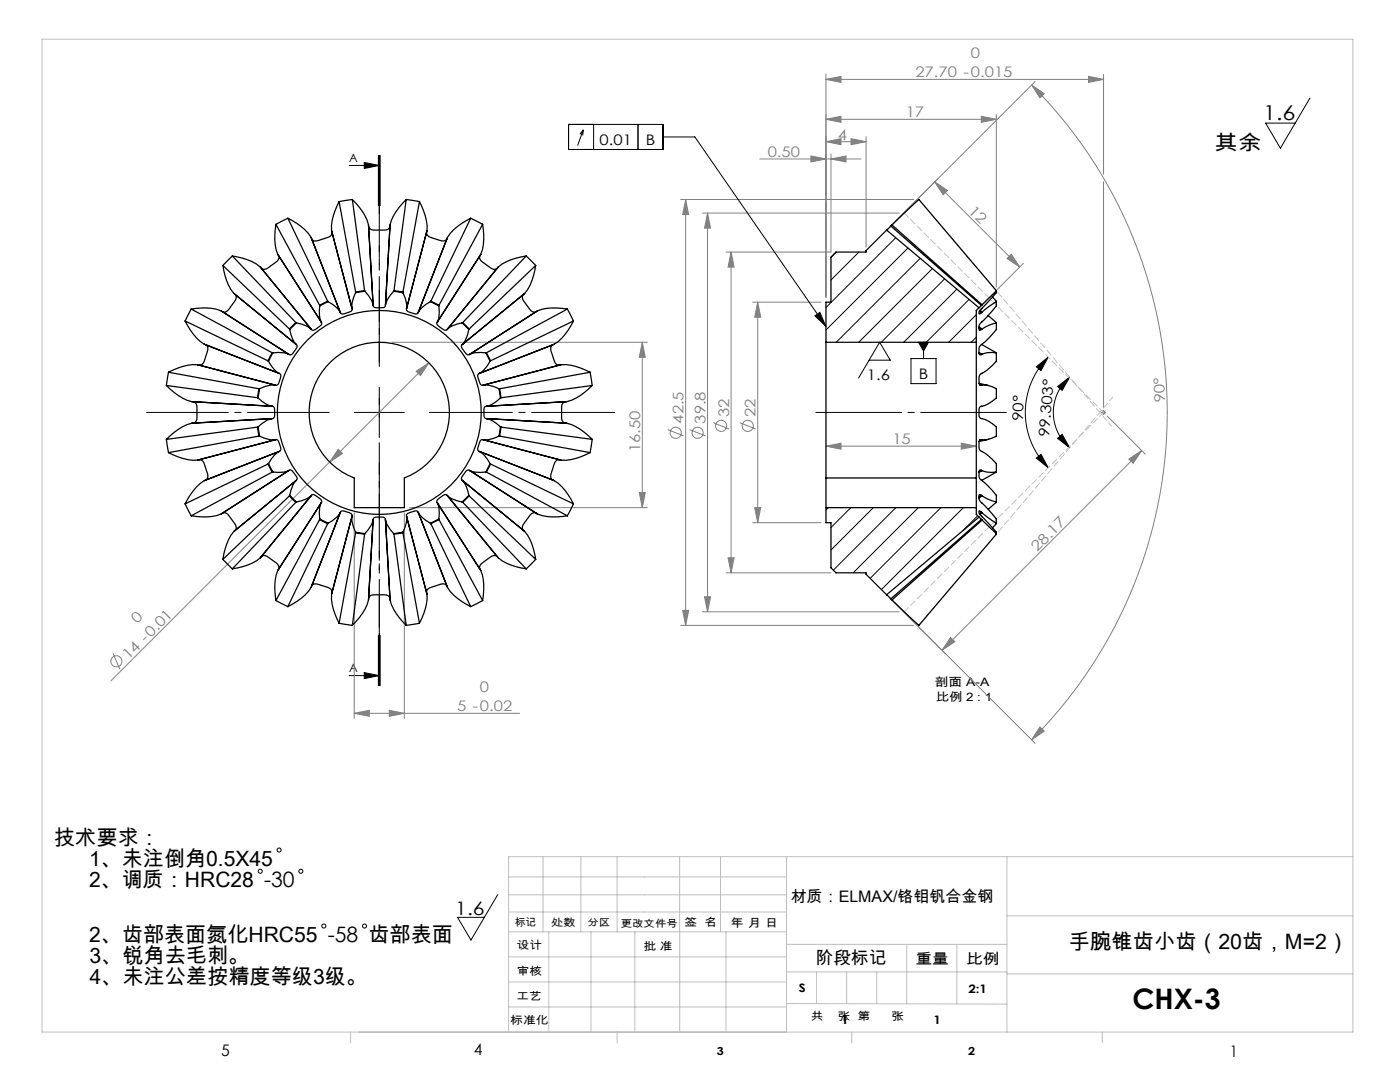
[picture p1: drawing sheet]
<svg xmlns="http://www.w3.org/2000/svg" width="279mm" height="216mm" viewBox="0 0 279 216" stroke-linecap="round" stroke-linejoin="round" font-family="sans-serif">
<g fill="none" stroke="#808080" stroke-width=".2">
<path d="M164.8 15.8l3-.6v1.2zM164.8 14.8v44.5M164.8 15.8h55.4M205.9 17l2.5 1.7-.9 .8zM205.9 17a92.4 92.4 0 0 1 0 130.6M206.6 16.3l-29 28.9M217.2 15.2l3 .6-3 .6zM220.2 14.8v20M135.8 39.8h46.6M136.8 39.8l.6 3h-1.2zM136.8 39.8v85M151.6 31.7h20.2"/>
<path d="M161.8 31.1l3 .6-3 .6zM164.8 23.8l3-.6v1.2zM164.8 28.3l3-.6v1.2zM164.8 23.8h34M164.8 28.3h8M165.8 31.7l3-.6v1.2zM165.8 30.7v19.6h-20.9M169.8 27.7l3 .6-3 .6zM172.8 27.3v22M186.5 36.3l2.6 1.7-.9 .9zM186.5 36.3l17 17M195.8 23.2l3 .6-3 .6z"/>
<path d="M198.8 22.8v34.5M220.2 36.3v45M140.2 42.5h39.3M141.2 42.5v79.6M141.2 42.5l.6 3h-1.2zM145.9 50.3l.6 3h-1.2zM145.9 50.3v64M201 51.6l.8-.9 1.7 2.6zM204.2 52.6l-8.1 8.1M78.2 68.3h51M83 74.1l2.6-1.7-1.7 2.5zM85.6 72.4l-63.5 63.4"/>
<path d="M128.2 68.3l.6 3h-1.2zM128.2 68.3v33M150.2 60.3h13.6M151.2 60.3l.6 3h-1.2zM151.2 60.3v44M67.5 89.7l.8 .8-2.5 1.7zM127.6 98.3h1.2l-.6 3zM133.3 85.7l3.1 1.3M137.6 85.7l3.2 1.3M142.3 84.3l3.2 1.3M147.6 84.3l3.2 1.3M164.8 89l3-.6v1.2z"/>
<path d="M164.8 89h30M191.8 88.4l3 .6-3 .6zM219.7 82.3h1M219.9 81.9l.7 .7M220.2 81.8v1M220.6 81.9l-.7 .7M220.9 83l7.7 7.6M225.3 91.6l2.5-1.7-1.7 2.6zM227.8 89.9l-39.8 39.8M70.7 102.3v41M80.7 102.3v41M81.7 101.3h47.5"/>
<path d="M140.6 119.1h1.2l-.6 3zM144.9 114.3h20.9M145.3 111.3h1.2l-.6 3zM150.2 104.3h13.6M150.6 101.3h1.2l-.6 3zM22.6 130.4l1.3 3.1M135.8 124.8h46.6M136.2 121.8h1.2l-.6 3zM140.2 122.1h39.3M188.7 130.5l-11.1-11.1 29 28.9M189.7 127.2l.8 .9-2.5 1.6zM70.7 142.3l3-.6v1.2z"/>
<path d="M70.7 142.3h33M77.7 141.7l3 .6-3 .6zM207.5 145.1l.9 .8-2.5 1.7z"/>
<circle cx="134.9" cy="86.4" r="1.11"/>
<circle cx="139.2" cy="86.4" r="1.11"/>
<circle cx="143.9" cy="85" r="1.11"/>
<circle cx="149.2" cy="85" r="1.11"/>
<circle cx="23.2" cy="132" r="1.11"/>
</g>
<g fill="none" stroke="#000" stroke-width=".2">
<path d="M261.4 19.6l-5.9 10-2.9-5h5.9M69.7 33h6M72.7 32.4l3 .6-3 .6zM75.5 31v10M75.7 31v10M75.9 31v10M113.5 24.8h18.8v5h-18.8zM116.4 25.9l-.7 .9M116.4 25.9l-.1 1.1M116.4 25.9l-1.1 3.2M118.5 24.8v5M127.3 24.8v5"/>
<path d="M132.3 27.3h6.4l26.1 37.8M75.7 77.3v10M162.6 63l1-.7 1.2 2.8zM173.4 71.9h4.3l-2.1-3.6-4.3 7.1M181.8 71.6h5v5h-5zM183.3 68.3h2l-1 1.7zM184.3 68.3v3.3M206.8 73.2l2.4-1.9-1.5 2.6zM209.2 71.3a15.6 15.6 0 0 0 0 22M211.1 77.1l2.4-1.9-1.5 2.7zM213.5 75.2a9.3 9.3 0 0 0 0 14.2M70.7 82.3h10"/>
<path d="M206.8 91.4l.9-.8 1.5 2.7zM211.1 87.5l.9-.8 1.5 2.7zM69.7 134.8h6M72.7 134.2l3 .6-3 .6zM75.5 126.8v10M75.7 126.8v10M75.9 126.8v10zM99.3 178.5l-5.3 9.1-2.7-4.6h5.4"/>
<circle cx="51.9" cy="173.8" r=".4"/>
<circle cx="55.7" cy="169.6" r=".4"/>
<circle cx="60" cy="173.8" r=".4"/>
<circle cx="64.6" cy="184.8" r=".4"/>
<circle cx="72.7" cy="184.8" r=".4"/>
</g>
<path d="M75.7 72.3v-38M162.8 82.3h38" fill="none" stroke="#000" stroke-width=".2" stroke-dasharray="30.5 1.3 1.3 1.3" stroke-dashoffset="13.4"/>
<path d="M65.7 82.3h-36.4" fill="none" stroke="#000" stroke-width=".2" stroke-dasharray="30.5 1.3 1.3 1.3" stroke-dashoffset="14.2"/>
<path d="M75.7 92.3v42.8" fill="none" stroke="#000" stroke-width=".2" stroke-dasharray="30.5 1.3 1.3 1.3" stroke-dashoffset="11"/>
<path d="M85.7 82.3h37" fill="none" stroke="#000" stroke-width=".2" stroke-dasharray="30.5 1.3 1.3 1.3" stroke-dashoffset="13.9"/>
<path d="M75.7 31v105.8" fill="none" stroke="#000" stroke-width=".2" stroke-dasharray="6.3 1.3 1.3 1.3 5.1" stroke-dashoffset="3.6"/>
<g fill="none" stroke="#c0c0c0" stroke-width=".2">
<path d="M8.4 7.8h261.6v198.1h-261.6zM75.7 68.3h1.5M101.5 178.5h55.5M101.5 175h55.5M108.4 170.9v15M115.9 170.9v15M123.2 170.9v15M135.6 170.9v15M143.8 170.9v15M157 170.9v35M201 170.9v35M270 170.9h-168.5v35"/>
<path d="M101.5 195.9h55.5M101.5 190.9h55.5M101.5 185.9h55.5M101.5 182h55.5M109.5 185.9v20M118 185.9v20M126.7 185.9v20M135.7 185.9v20M144.9 185.9v20M157 188.4h44M157 193.9h44M163 193.9v6.4"/>
<path d="M169 193.9v6.4M175 193.9v6.4M181 188.4v11.9M191 188.4v11.9M201 194.3h69M201 182.7h69M70 205.9v2.2M101.5 200.9h55.5M123.2 205.9v2.2M157 200.2l44 .2M170 205.9v2.2M220 205.9v2.2"/>
</g>
<path d="M183.4 39.8l38.4 45.2" fill="none" stroke="#c0c0c0" stroke-width=".2" stroke-dasharray="1.3 .6" stroke-dashoffset=".5"/>
<path d="M183.4 124.8l38.7-45.6" fill="none" stroke="#c0c0c0" stroke-width=".2" stroke-dasharray="1.3 .6" stroke-dashoffset=".3"/>
<path d="M220.2 82.3l-39.7-39.8M220.2 82.3l-39.7 39.8" fill="none" stroke="#c0c0c0" stroke-width=".2" stroke-dasharray="1.3 .6" stroke-dashoffset=".1"/>
<g fill="#000">
<path d="M72.7 32.4l3 .6-3 .6zM72.7 134.2l3 .6-3 .6z"/>
<path d="M206.8 73.2l2.4-1.9-1.5 2.6zM206.8 91.4l.9-.8 1.5 2.7z"/>
<path d="M211.1 77.1l2.4-1.9-1.5 2.7zM211.1 87.5l.9-.8 1.5 2.7z"/>
</g>
<g fill="#808080">
<path d="M217.2 15.2l3 .6-3 .6zM164.8 15.8l3-.6v1.2z"/>
<path d="M225.3 91.6l2.5-1.7-1.7 2.6zM189.7 127.2l.8 .9-2.5 1.6z"/>
<path d="M136.8 39.8l.6 3h-1.2zM136.2 121.8h1.2l-.6 3z"/>
<path d="M128.2 68.3l.6 3h-1.2zM127.6 98.3h1.2l-.6 3z"/>
<path d="M141.2 42.5l.6 3h-1.2zM140.6 119.1h1.2l-.6 3z"/>
<path d="M70.7 142.3l3-.6v1.2zM77.7 141.7l3 .6-3 .6z"/>
<path d="M164.8 23.8l3-.6v1.2zM195.8 23.2l3 .6-3 .6z"/>
<path d="M161.8 31.1l3 .6-3 .6zM165.8 31.7l3-.6v1.2z"/>
<path d="M164.8 28.3l3-.6v1.2zM169.8 27.7l3 .6-3 .6z"/>
<path d="M191.8 88.4l3 .6-3 .6zM164.8 89l3-.6v1.2z"/>
<path d="M83 74.1l.9 .8 1.7-2.5zM67.5 89.7l-1.7 2.5 2.5-1.7z"/>
<path d="M150.6 101.3h1.2l-.6 3zM151.2 60.3l.6 3h-1.2z"/>
<path d="M145.9 50.3l.6 3h-1.2zM145.3 111.3h1.2l-.6 3z"/>
<path d="M207.5 145.1l.9 .8-2.5 1.7zM205.9 17l2.5 1.7-.9 .8z"/>
<path d="M186.5 36.3l2.6 1.7-.9 .9zM201 51.6l.8-.9 1.7 2.6z"/>
</g>
<path d="M162.6 63l1-.7 1.2 2.8zM183.3 68.3l1 1.7 1-1.7z" fill="#000"/>
<g fill="none" stroke="#000" stroke-width=".25">
<path d="M70.3 39.8l2.5 18.2M70.3 39.8l.7 .8a10.5 10.5 0 0 1 2.5 4.3M70.3 39.8l-2.6 .4M81.1 39.8l-2.5 18.2M81.1 39.8l2.6 .4M81.1 39.8a11 11 0 0 0-3.3 5.1l-.9 16.1-.2 .3-.6 .1a1.69 1.69 0 0 1-1.5-.2l-1.1-16.3M44.5 53l13.3 12.6M44.5 53a11 11 0 0 0 2.2 5.6M46.4 51.1l-1.9 1.9M46.4 51.1l12.6 13.3M46.7 58.6l12.4 10.2M46.7 58.6l.2 .1"/>
<path d="M47 58.8a.86 .86 0 0 1 0 1l-1.1 1.7a1.18 1.18 0 0 1-1.4 .7M55.1 44.8a11 11 0 0 0 .3 6l8.8 13.6v.3l-.5 .5a1.69 1.69 0 0 1-1.3 .7l-10.4-12.6a11.2 11.2 0 0 0-5.6-2.2M55.1 44.8l8.7 16.1M55.6 51.1a.86 .86 0 0 1-.2 1l-1.6 1.2a1.18 1.18 0 0 1-1.6 .3M57.5 43.5l-2.4 1.3M57.5 43.5l7.9 16.6M57.5 43.5l.9 .5a10.5 10.5 0 0 1 3.7 3.4M62.1 47.4l6 15.2a1.69 1.69 0 0 0 1.5-.3l.6-.3 .1-.4M62.1 47.4l.1 .2M66.3 46.4a.86 .86 0 0 1-.6 .9l-1.9 .6a1.18 1.18 0 0 1-1.6-.2M67.7 40.2a11 11 0 0 0-1.5 5.9l4.1 15.5M67.7 40.2l3.3 18.1"/>
<path d="M71 58.4a5.4 5.4 0 0 0-.7 3.2M71 58.3v.1M72.8 58l-1.8 .3M72.8 58v.1M72.8 58.1a5.5 5.5 0 0 1 1.7 2.7M72.8 58.1l-1.8 .3M73.5 44.9l.1 .2M77.8 45.3a.86 .86 0 0 1-.8 .6h-2a1.18 1.18 0 0 1-1.4-.6M78.6 58.1l1.8 .3M78.6 58.1a5.7 5.7 0 0 0-1.7 2.7M78.6 58l1.8 .3M78.6 58v.1"/>
<path d="M80.4 58.3v.1M80.4 58.4a5.5 5.5 0 0 1 .8 3.1M83.7 40.2l-3.3 18.1M83.7 40.2l.5 1a10.5 10.5 0 0 1 1 4.9M85.1 46.4v.1a1.22 1.22 0 0 0 1.2 1l.7 .2a1.94 1.94 0 0 0 2.1 .1v-.1M85.2 46.1v.2M93.9 43.5a11 11 0 0 0-4.6 3.9l-5.9 15.1-.3 .1-.6-.1a1.69 1.69 0 0 1-1.4-.6l4.1-15.8M93.9 43.5l-7.9 16.6M93.9 43.5l2.4 1.3M95.7 51.1a1.22 1.22 0 0 0 .8 1.4l.6 .4a1.94 1.94 0 0 0 2 .8l.1-.1M96.3 44.8l.2 1a10.5 10.5 0 0 1-.6 5l-8.7 13.8a1.69 1.69 0 0 0 1.1 1l.6 .3 .3-.1 10.2-12.5a11 11 0 0 1 5.6-2.2M96.3 44.8l-8.7 16.1"/>
<path d="M104.4 58.8a1.23 1.23 0 0 0 .3 1.6l.5 .6a1.94 1.94 0 0 0 1.6 1.3l.1-.1M104.7 58.6l-12.6 10.4a1.69 1.69 0 0 0 .7 1.3l.5 .5 .4-.1M104.7 58.6l-.2 .1M105 51.1l-12.7 13.3M105 51.1l1.9 1.9M106.9 53l-13.3 12.6M106.9 53l-.2 1a10.5 10.5 0 0 1-2 4.6M176.9 45.9l18.5 15.5M176.9 45.9l-4.1 4.1v.3h-6l-1 1v9h-1v8M177.8 45.1l-.9 .8M177.8 45.1l18.1 15.8M178 44.9l5.4-5.1 15.4 18.3"/>
<path d="M178 44.9l-.2 .2M178 44.9l18 15.9M198.1 59.3l.7 .9M198.8 58.1l-2.8 2.7M198.8 58.1v.3l-2.8 3.1a1.08 1.08 0 0 0-.6 1.2l.5-.3M33.2 76.9a11 11 0 0 0 5.1 3.2M33.2 76.9l18.2 2.5M33.6 74.3l-.4 2.6M33.6 74.3l18.1 3.3M33.6 74.3l1-.5a10.5 10.5 0 0 1 4.9-1l15.5 4.1M36.9 64.1l16.6 7.9M36.9 64.1a11 11 0 0 0 3.9 4.6l15.1 5.9 .1 .2-.1 .7a1.69 1.69 0 0 1-.6 1.3l-.3 .1"/>
<path d="M38.2 61.7l16.1 8.7M38.2 61.7l1-.2a10.5 10.5 0 0 1 5 .5M38.2 61.7l-1.3 2.4M41.1 68.8a.86 .86 0 0 1 .4 1l-.6 1.9a1.18 1.18 0 0 1-1.1 1.2M44.2 62l13.5 8.7M44.2 62l.2 .2M51.4 79.4h.1M51.5 79.4a5.4 5.4 0 0 0 2.8 1.7M51.7 77.6l-.3 1.8M51.8 77.6l-.3 1.8M51.8 77.6h-.1M53.5 72l.1 .1"/>
<path d="M53.6 72.1a5.7 5.7 0 0 0 2.1 2.4M54.3 70.4l-.8 1.6M54.3 70.4h.1M54.4 70.4a5.2 5.2 0 0 1 3.3 .3M54.4 70.4l-.8 1.7M55 76.9a4.5 4.5 0 0 0-3.2 .7M57.8 65.6v.2M57.8 65.8a5.4 5.4 0 0 0 1.3 3M59 64.4l-1.2 1.2M59 64.4h.2M59.1 68.8l.2 .3-.3 .6a1.69 1.69 0 0 1-1 1.1l-.3-.1M59.2 64.4l-1.4 1.4"/>
<path d="M59.2 64.4a5.5 5.5 0 0 1 2.9 1.2M63.8 60.9v.2M63.8 61.1a5.7 5.7 0 0 0 .3 3.1M65.4 60.1l-1.6 .8M65.4 60.1l.1 .1M65.5 60.2l-1.7 .9M65.5 60.2a5.5 5.5 0 0 1 2.4 2.1M66 72.2a14 14 0 0 1 21.5 2.6 14 14 0 0 1-6.8 20.6v5.9h-10v-5.9a14 14 0 0 1-4.7-23.2zM85.9 60.2a5.7 5.7 0 0 0-2.4 2.1M85.9 60.2l1.7 .9M86 60.1l1.6 .8M86 60.1l-.1 .1"/>
<path d="M87.6 61.1a5.5 5.5 0 0 1-.3 3.1M87.6 60.9v.2M92.2 64.4a5.7 5.7 0 0 0-2.9 1.2M92.2 64.4l1.4 1.4M92.3 64.4l1.3 1.2M92.3 64.4h-.1M93.6 65.8a5.5 5.5 0 0 1-1.3 2.9M93.6 65.6v.2M95.6 74.5l-.2 .2a1.69 1.69 0 0 0 .3 1.5l.3 .6 .4 .1M96.4 76.9a4.6 4.6 0 0 1 3.2 .7M96.9 70.4l.9 1.7M96.9 70.4a5.4 5.4 0 0 0-3.2 .3"/>
<path d="M97.1 70.4l.8 1.6M97.1 70.4h-.2M97.8 72.1a5.2 5.2 0 0 1-2.2 2.4M97.9 72l-.1 .1M99.6 77.6l.3 1.8M99.6 77.6h.1M99.7 77.6l.3 1.8M99.9 79.4a5.5 5.5 0 0 1-2.7 1.7M100 79.4h-.1M110.3 68.8l-.1 .1a1.22 1.22 0 0 0-.1 1.5l.2 .7a1.93 1.93 0 0 0 1.2 1.8h.1M111.9 72.8a11 11 0 0 1 5.9 1.5M111.9 72.8l-15.5 4.1"/>
<path d="M111.9 72.8h-.2M113.2 61.7l1.2 2.4M113.2 61.7l-16.1 8.7M113.2 61.7a11 11 0 0 0-6 .3l-13.5 8.7M114.4 64.1l-16.5 7.9M114.4 64.1l-.4 .9a10.5 10.5 0 0 1-3.4 3.7l-15 5.8M117.8 74.3l.4 2.6M117.8 74.3l-18.1 3.3M118.2 76.9l-18.2 2.5M118.2 76.9l-.8 .7a10.5 10.5 0 0 1-4.3 2.5l-16.3 1.1a1.69 1.69 0 0 0-.2 1.5l.1 .6 .3 .2M164.8 68.3v27.1M164.8 68.3h30"/>
<path d="M194.8 68.3v27.1M195.4 61.4l-.6 .6v6.3M195.4 65.4l.5 .3M195.4 65.2l.6 .4M195.4 70.4l.6 .3M195.4 70.5l.5 .2M195.4 76.5l1.9 .4M195.5 76.7l.5 .1M195.5 62.1l.4 .3M195.5 76.8l.4 .1M195.6 61.9l.4 .4M195.9 60.9l-.5 .5"/>
<path d="M195.9 68.7l2.9 1.7M196 76.8a4.8 4.8 0 0 1 2.8 .8v1.8a6.2 6.2 0 0 1-3.2 1.8 1.61 1.61 0 0 0-.2 1.5l.1 .6 .4 .2a5.1 5.1 0 0 1 2.9 1.7v1.8a4.6 4.6 0 0 1-2.8 .8M196 60.8l-.1 .1M196 62.3l-.1 .1M196 65.6l-.1 .1M196 70.7h-.1M196 76.8l-.1 .1M197.2 63l1.6 1.4M198.8 60.2l-2.8 2.1M198.8 60.2v.9l-2.8 3.1a1.39 1.39 0 0 0-.6 1.6l.1 .1 .4-.2M198.8 64.4l-1.6 .6-1.2 .6M198.8 64.4v1.2a13.3 13.3 0 0 1-3.2 3.4l-.2 .4v1.1l.1 .3 .4-.1"/>
<path d="M198.8 70.4a5 5 0 0 0-2.8 .3M198.8 70.4v1.7a9.6 9.6 0 0 1-3.2 2.6 1.75 1.75 0 0 0-.2 1.5l.1 .6 .4 .1M198.8 70.4h.1M33.2 87.7l.4 2.6M33.6 90.3a11 11 0 0 0 5.9 1.5M38.3 80.1l16 1M38.3 80.1l.2 .1M38.7 80.2a.86 .86 0 0 1 .6 .8v2a1.18 1.18 0 0 1-.6 1.4M39.7 91.8h-.2M39.8 91.7a.86 .86 0 0 1 .9 .6l.6 1.9a1.18 1.18 0 0 1-.2 1.6M51.4 85.2l-18.2 2.5M51.4 85.2l.3 1.8"/>
<path d="M51.5 85.2l.3 1.8M51.5 85.2h-.1M51.7 87l-18.1 3.3M51.7 87h.1M51.8 87a5.7 5.7 0 0 0 3.1 .8M53.5 92.6l.8 1.6M53.5 92.6l-16.6 7.9M53.6 92.5l.8 1.7M53.6 92.5l-.1 .1M54.2 83.5a5.5 5.5 0 0 0-2.7 1.7M54.3 94.2l-16.1 8.7M54.3 81.1l.4 .2 .1 .6a1.69 1.69 0 0 1-.2 1.5l-16.3 1a11.2 11.2 0 0 0-5.1 3.3"/>
<path d="M54.4 94.2h-.1M55.8 90.1l-15 5.8a11.2 11.2 0 0 0-3.9 4.6M55.8 90.1a4.5 4.5 0 0 0-2.2 2.4M55.8 90.1l.2-.2a1.69 1.69 0 0 0-.3-1.5l-.3-.6-.3-.1-15.6 4.1M57.6 93.9a5.7 5.7 0 0 1-3.2 .3M57.8 98.9l-13.3 12.7M57.8 98.9l1.2 1.3M57.8 98.8l1.4 1.4M57.8 98.8v.1M59 95.9a5.5 5.5 0 0 0-1.2 2.9M62.1 98.9a5.7 5.7 0 0 1-2.9 1.3M89.3 98.9a5.5 5.5 0 0 0 2.9 1.3"/>
<path d="M92.2 95.8a4.6 4.6 0 0 1 1.4 3M92.2 95.8l12.5 10.2M93.6 98.8l-1.4 1.4M93.6 98.8v.1M93.6 98.9l-1.3 1.3M93.6 98.9l13.3 12.7M93.7 93.9a4.5 4.5 0 0 0 3.2 .3M93.7 93.9l-.3-.1a1.69 1.69 0 0 0-1 1.1l-.3 .6 .1 .3M93.7 93.9l13.5 8.6M95.7 90.1a5.7 5.7 0 0 1 2.1 2.4M96.9 94.2h.2M97 83.5a4.6 4.6 0 0 1 2.9 1.7"/>
<path d="M97 83.5l16.1 .9M97.1 94.2l16.1 8.7M97.8 92.5l-.9 1.7M97.8 92.5l.1 .1M97.9 92.6l-.8 1.6M97.9 92.6l16.5 7.9M99.6 87a5.5 5.5 0 0 1-3.1 .8M99.7 87l18.1 3.3M99.7 87h-.1M99.9 85.2l-.3 1.8M99.9 85.2h.1M100 85.2l-.3 1.8"/>
<path d="M100 85.2l18.2 2.5M111.6 91.7h-.1a1.23 1.23 0 0 0-1 1.2l-.2 .7a1.93 1.93 0 0 0-.1 2.1h.1M112.7 80.2a1.22 1.22 0 0 0-.6 1.4v.8a1.94 1.94 0 0 0 .5 2h.1M112.9 84.4h.2M113.1 84.4a11 11 0 0 1 5.1 3.3M117.8 90.3l-1 .5a10.5 10.5 0 0 1-4.9 1l-15.8-4.1a1.69 1.69 0 0 0-.7 1.4l-.1 .7 .2 .2 15.1 5.9a11 11 0 0 1 3.8 4.6M118.2 87.7l-.4 2.6M164.8 95.4v8.9h1v9l1 1h6v.3l4.1 4.1M164.8 95.4h30M194.8 95.4v7.2l.6 .6M195.9 87.7h-.3l-.2 .3v1.3l.2 .6 .4 .2a10.2 10.2 0 0 1 2.8 2.4v1.7M195.9 93.9l-.4-.1-.1 .3v1l.2 .5a12.5 12.5 0 0 1 3.2 3.4v1.2"/>
<path d="M195.9 98.8l-.5-.1 .1 1.2 3.3 3.6v.9M195.9 87.7l.1 .1M195.9 93.9h.1M195.9 98.8l.1 .1M195.9 98.8l-.5 .4M195.9 93.9l-.5 .2M195.9 87.7l-.4 .1M196 93.9a5 5 0 0 0 2.8 .3M196 98.9l1 .6 1.8 .7M196 98.9l-.6 .5M196 93.9l-.6 .3M196 87.8l-.5 .1"/>
<path d="M197.3 87.7l-1.9 .4M198.8 94.2h.1M198.8 94.2l-2.9 1.7M36.9 100.5l1.3 2.4M38.2 102.9a11 11 0 0 0 6-.4l13.6-8.7h.3l.5 .5a1.69 1.69 0 0 1 .7 1.3l-12.6 10.4a11.2 11.2 0 0 0-2.2 5.6M44.5 111.6l1.9 1.9M44.5 102.4a.86 .86 0 0 1 1 .2l1.2 1.6a1.18 1.18 0 0 1 .3 1.6M46.4 113.5a11 11 0 0 0 5.6-2.2l10.2-12.5 .3-.1 .6 .3a1.69 1.69 0 0 1 1.1 1l-8.8 13.8a11.2 11.2 0 0 0-.3 6M52.2 111a.86 .86 0 0 1 1 0l1.6 1.1a1.18 1.18 0 0 1 .8 1.4M55.1 119.8l2.4 1.2M59 100.2l-12.6 13.3M59.2 100.2h-.2"/>
<path d="M62.2 116.9a.86 .86 0 0 1 1-.4l1.9 .6a1.18 1.18 0 0 1 1.2 1.1M63.8 103.7l-8.7 16.1M63.8 103.7l1.6 .8M63.8 103.5l1.7 .9M63.8 103.5v.2M64.1 100.4a5.5 5.5 0 0 0-.3 3.1M65.4 104.5l-7.9 16.5M65.5 104.4l-.1 .1M66.2 118.5a11.2 11.2 0 0 0 1.5 5.9M66.2 118.3v.2M67.9 102.3a5.7 5.7 0 0 1-2.4 2.1M70.3 103a4.5 4.5 0 0 0 .7 3.2"/>
<path d="M70.3 103l-.1-.3a1.69 1.69 0 0 0-1.3-.7l-.7-.1-.2 .2-5.9 15.1a11 11 0 0 1-4.6 3.8M70.3 103l-4.1 15.5M71 106.2l1.8 .3M71 106.2v.1M71 106.3l-3.3 18.1M71 106.3l1.8 .3M72.8 106.6l-2.5 18.2M72.8 106.5v.1M74.5 103.8a5.7 5.7 0 0 1-1.7 2.7M76.9 103.8a5.5 5.5 0 0 0 1.7 2.7M77.8 119.3a1.22 1.22 0 0 0-1.4-.6h-.8a1.94 1.94 0 0 0-2 .5v.1M78.6 106.5v.1"/>
<path d="M78.6 106.6l2.5 18.2M80.4 106.3l-1.8 .3M80.4 106.3l3.3 18.1M80.4 106.2l-1.8 .3M80.4 106.2v.1M81.1 103l.1-.4 .6-.3a1.69 1.69 0 0 1 1.5-.3l6 15.2a11.2 11.2 0 0 0 4.6 3.8M81.1 103l4.1 15.5a11 11 0 0 1-1.5 5.9M81.1 103a4.6 4.6 0 0 1-.7 3.2M83.5 102.3a5.5 5.5 0 0 0 2.4 2.1M85.9 104.4l.1 .1M86 104.5l7.9 16.5M87.3 100.4a5.7 5.7 0 0 1 .3 3.1"/>
<path d="M87.6 103.5l-1.7 .9M87.6 103.5v.2M87.6 103.7l-1.6 .8M87.6 103.7l8.7 16.1M89.2 116.9l-.1-.1a1.22 1.22 0 0 0-1.5-.1l-.7 .2a1.94 1.94 0 0 0-1.8 1.2v.1M92.2 100.2h.1M92.3 100.2l12.7 13.3M96.3 119.8l-2.4 1.2M99.2 111h-.1a1.23 1.23 0 0 0-1.5 .3l-.6 .5a1.94 1.94 0 0 0-1.3 1.6l.1 .1M104.5 105.9l.2 .1M104.7 106a11 11 0 0 1 2.2 5.6M105 113.5l-1-.2a10.5 10.5 0 0 1-4.6-2l-10.4-12.6a1.69 1.69 0 0 0-1.3 .7l-.5 .5v.3l8.7 13.6a11 11 0 0 1 .4 6"/>
<path d="M106.9 102.3a1.22 1.22 0 0 0-1.4 .8l-.4 .6a1.93 1.93 0 0 0-.8 2l.1 .1M106.9 111.6l-1.9 1.9M107 102.4l.2 .1M107.2 102.5a11.2 11.2 0 0 0 6 .4M114.4 100.5l-1.2 2.4M164.8 101.3h30M176.9 118.7l.9 .8M177.8 119.5l.2 .2M195.4 103.2l-18.5 15.5M195.4 103.2l.5 .4M195.9 102.2l-.4-.3a.85 .85 0 0 0 .5 1.2l2.8 3.1v.3M195.9 103.6l-18.1 15.9"/>
<path d="M195.9 102.2l.1 .1M195.9 103.6l.1 .2M195.9 102.2l-.4 .3M196 102.3l2.8 2.1M196 103.8l2.8 2.7M196 103.8l-18 15.9M196 102.3l-.4 .4M198.8 106.5l-15.4 18.3-5.4-5.1M198.8 100.2l-1.6 1.4M198.8 104.4l-.7 .9M67.7 124.4l2.6 .4M70.3 124.8a11 11 0 0 0 3.2-5.1l1-16.1 .2-.3 .6-.1a1.69 1.69 0 0 1 1.5 .2l1 16.3a11.2 11.2 0 0 0 3.3 5.1"/>
<path d="M83.7 124.4l-2.6 .4"/>
<circle cx="75.7" cy="82.3" r="20.3"/>
</g>
<g fill="none" stroke="#000" stroke-width=".2">
<path d="M166.9 50.3l-1.1 1.1M171.4 50.3l-5.6 5.6M178.8 47.4l-14 14M181.2 49.5l-16.4 16.4M183.6 51.5l-16.7 16.8M186.1 53.6l-14.7 14.7M188.5 55.6l-12.6 12.7M191 57.7l-10.6 10.6M193.4 59.7l-8.6 8.6M194.8 62.8l-5.5 5.5M194.8 67.3l-1 1M165.3 101.3l-.5 .5"/>
<path d="M169.8 101.3l-4 4M174.3 101.3l-8.5 8.5M178.8 101.3l-12.5 12.5M183.3 101.3l-13 13M187.8 101.3l-14.1 14.1M192.3 101.3l-16.4 16.3M195.1 102.9l-3 3"/>
</g>
<text font-size="5.6" x="226" y="201.3">CHX-3</text>
<g font-size="4.2">
<text x="10.8" y="168.5">技术要求：</text>
<text x="17.8" y="172.8">1、未注倒角0.5X45</text>
<text x="17.8" y="177">2、调质：HRC28 -30</text>
<text x="17.8" y="187.9">2、齿部表面氮化HRC55 -58 齿部表面</text>
<text x="213.3" y="189.3">手腕锥齿小齿（20齿，M=2）</text>
<text x="17.8" y="192.2">3、锐角去毛刺。</text>
<text x="17.8" y="196.4">4、未注公差按精度等级3级。</text>
</g>
<g font-size="4.1">
<text x="252.1" y="24">1.6</text>
<text x="242.4" y="30">其余</text>
</g>
<text font-size="3.7" x="90.9" y="182.5">1.6</text>
<text font-size="3.5" x="162.8" y="192.3">阶段标记</text>
<g font-size="3.2">
<text x="157.8" y="179.9">材质：ELMAX/铬钼钒合金钢</text>
<text x="44.2" y="210.6">5</text>
<text x="94.6" y="210.6">4</text>
<text x="245.4" y="210.9">1</text>
</g>
<g font-size="2.9" fill="#808080">
<text x="193.8" y="11.5">0</text>
<text x="182.7" y="15.4">27.70 -0.015</text>
<text x="180.8" y="23.4">17</text>
<text x="167.2" y="27.9">4</text>
<text x="153.2" y="31.3">0.50</text>
<text x="193.1" y="42.3" transform="rotate(45 193.1 42.3)">12</text>
<text x="145.5" y="83.2" transform="rotate(-90 145.5 83.2)">32</text>
<text x="150.8" y="83.2" transform="rotate(-90 150.8 83.2)">22</text>
<text x="232.5" y="80.3" transform="rotate(-93 232.5 80.3)">90°</text>
<text x="136.4" y="84.6" transform="rotate(-90 136.4 84.6)">42.5</text>
<text x="140.8" y="84.6" transform="rotate(-90 140.8 84.6)">39.8</text>
<text x="178.1" y="88.6">15</text>
<text x="127.8" y="90.3" transform="rotate(-90 127.8 90.3)">16.50</text>
<text x="207" y="110.2" transform="rotate(-45 207 110.2)">28.17</text>
<text x="27.4" y="124.5" transform="rotate(-45 27.4 124.5)">0</text>
<text x="25.6" y="131.8" transform="rotate(-45 25.6 131.8)">14 - 0.01</text>
<text x="91.2" y="141.9">5 -0.02</text>
<text x="95.8" y="138">0</text>
</g>
<g font-size="2.9">
<text x="119.7" y="28.9">0.01</text>
<text x="128.9" y="28.9">B</text>
<text x="173" y="75.8">1.6</text>
<text x="183.4" y="75.6">B</text>
<text x="204.1" y="84" transform="rotate(-87 204.1 84)">90°</text>
<text x="209.4" y="87.2" transform="rotate(-85 209.4 87.2)">99.303°</text>
<text x="182.7" y="192.3">重量</text>
<text x="192.8" y="192.4">比例</text>
</g>
<g font-size="2.3">
<text x="69.7" y="32.3">A</text>
<text x="69.7" y="134.1">A</text>
<text x="186.6" y="137">剖面 A-A</text>
<text x="186.8" y="140">比例 2 : 1</text>
<text x="145.8" y="185">年 月 日</text>
<text x="159.4" y="198">S</text>
<text x="193.3" y="198.2">2:1</text>
<text x="167.9" y="204.4">1</text>
<text x="186.3" y="204.4">1</text>
</g>
<g font-size="2.2">
<text x="136.6" y="184.8">签 名</text>
<text x="103.1" y="189.5">设计</text>
<text x="128.4" y="189.5">批 准</text>
<text x="103.1" y="194.5">审核</text>
<text x="103" y="199.6">工艺</text>
<text x="161.8" y="203.5">共</text>
<text x="167.2" y="203.5">张 第</text>
<text x="177.9" y="203.5">张</text>
<text x="101.8" y="204.4">标准化</text>
<text x="143.1" y="210.5">3</text>
<text x="193.2" y="210.5">2</text>
</g>
<g font-size="2.1">
<text x="102.8" y="184.7">标记</text>
<text x="110" y="184.8">处数</text>
</g>
<g font-size="2">
<text x="117.3" y="184.8">分区</text>
<text x="123.9" y="184.9">更改文件号</text>
</g>
</svg>
